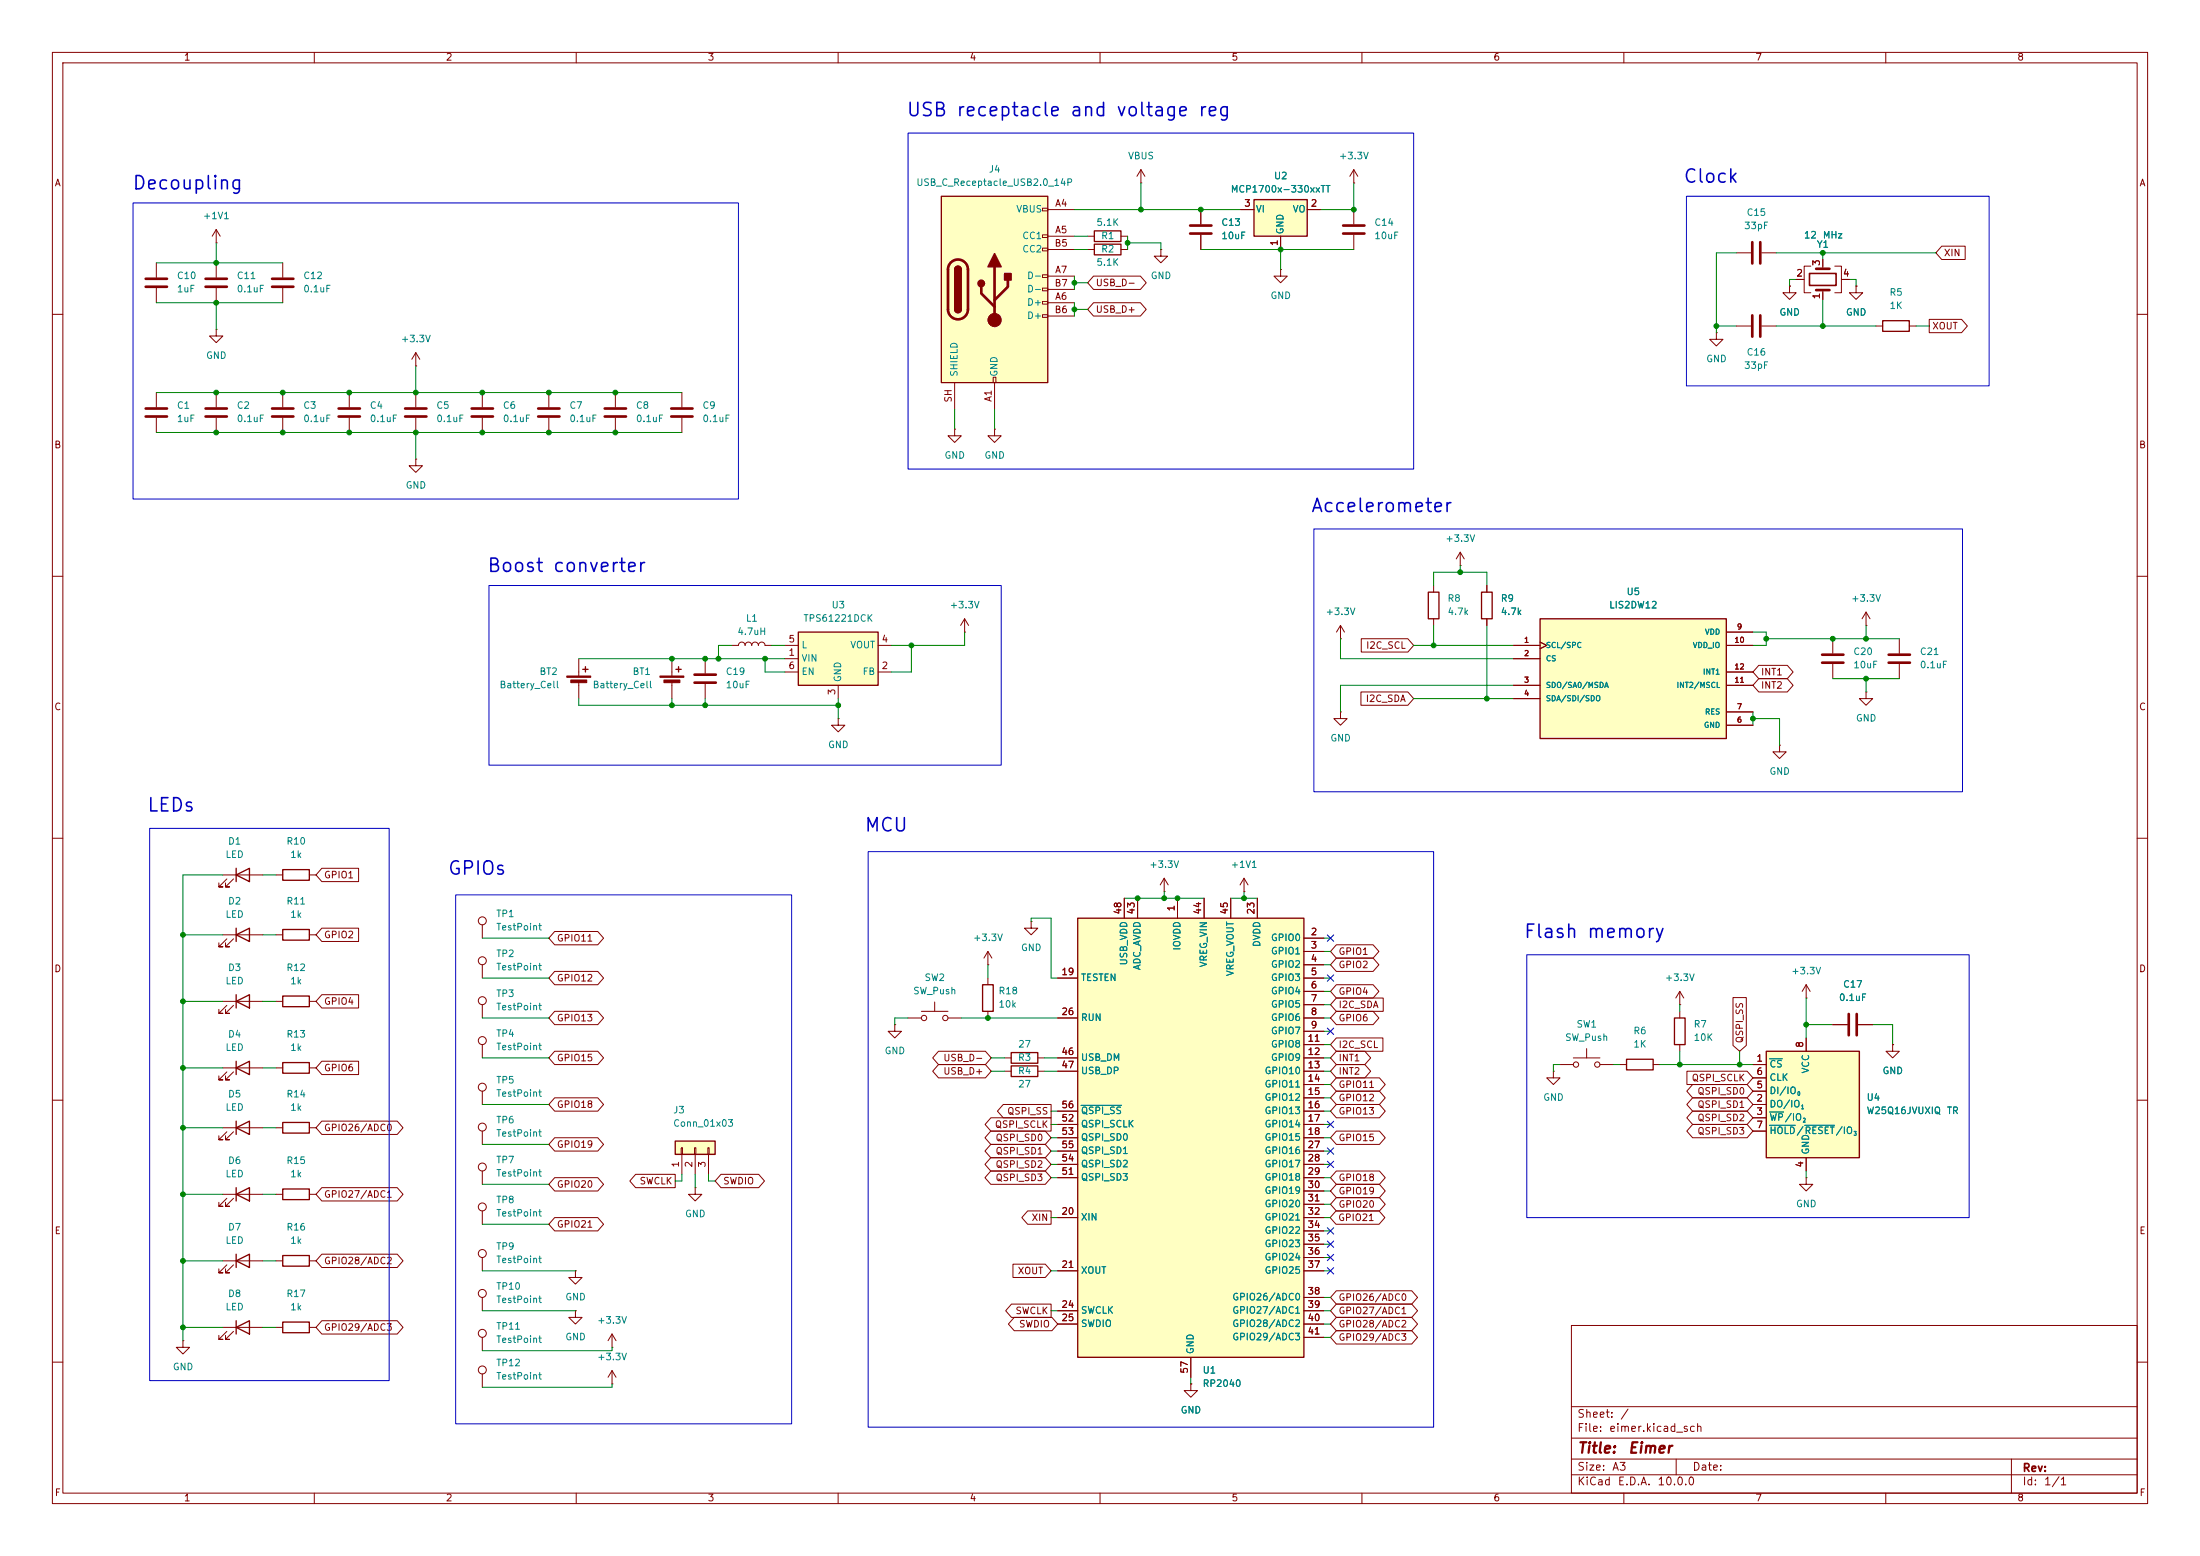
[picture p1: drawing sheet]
<svg xmlns="http://www.w3.org/2000/svg" width="420mm" height="297mm" viewBox="0 0 420 297" stroke-linecap="round" stroke-linejoin="round" font-family="sans-serif">
<g fill="none" stroke="#840000" stroke-width=".19">
<path d="M10 10h400v277h-400zM12 12h396v273h-396zM60 10v2M110 10v2M160 10v2M210 10v2M260 10v2M310 10v2M360 10v2M10 60h2M408 60h2M10 110h2"/>
<path d="M408 110h2M10 160h2M408 160h2M10 210h2M408 210h2M52.7 253.4h1.3M59.1 253.4h1.2M300 253h108v32h-108zM10 260h2M300 278.5h108M300 274.5h108M300 268.5h108"/>
<path d="M320 278.5v3M384 278.5v6.5M408 260h2M60 285v2M110 285v2M160 285v2M210 285v2M260 285v2M300 281.5h108M310 285v2M360 285v2"/>
</g>
<path d="M54 252.3h5.1v2.1h-5.1z" fill="none" stroke="#840000" stroke-width=".25"/>
<path d="M294 118.1h35.6v22.9h-35.6z" fill="#ffffc2"/>
<path d="M294 118.1h35.6v22.9h-35.6zM45.1 178.4l2.5-1.2v2.5zM45.1 177.2v2.5M54 166h5.1v2h-5.1zM319.7 194.3h2v5.1h-2zM310.5 202.2h5.1v2h-5.1z" fill="none" stroke="#840000" stroke-width=".25"/>
<g fill="none" stroke="#840000" stroke-width=".19">
<path d="M217.8 34.9h.1M217.8 32.4l-.8 1.3M217.8 32.4l.8 1.3M217.8 32.4v2.5M29.8 50.2v2.8M29.8 55v2.8M41.3 46.4h.1M41.3 43.8l-.8 1.3M41.3 43.8l.7 1.3M41.3 43.8v2.6M41.3 50.2v2.8M41.3 55v2.8"/>
<path d="M29.8 74.9v2.8M29.8 79.8v2.8M41.3 62.9v1.2h1.2l-1.2 1.3-1.3-1.3h1.3M41.3 62.9h.1M41.3 74.9v2.8M41.3 79.8v2.8M54 74.9v2.8M54 79.8v2.8M66.7 74.9v2.8M66.7 79.8v2.8M79.4 69.9h.1M79.4 67.3l-.8 1.3"/>
<path d="M79.4 67.3l.7 1.3M79.4 67.3v2.6M130.2 74.9v2.8M130.2 79.8v2.8M288.9 123.2h5.1M288.9 125.7h5.1M288.9 130.8h5.1M288.9 133.4h5.1M294 122.6l1.3 .6-1.3 .6M329.6 123.2h5M329.6 130.8h5M329.6 138.4h5"/>
<path d="M329.6 135.9h5M329.6 120.7h5M329.6 128.3h5M42.5 178.4h7.7M43.3 179.2l-1.5 1.5h.7h-.7v-.7M44.6 179.2l-1.5 1.5h.7h-.7v-.7M52.7 167h1.3M59.1 167h1.2M320.7 191.8h.1M320.7 189.2l-.8 1.3M320.7 189.2l.7 1.3M320.7 189.2v2.6"/>
<path d="M320.7 193v1.3M320.7 199.4v1.3M309.2 203.2h1.3M315.6 203.2h1.3"/>
</g>
<g fill="none" stroke="#840000" stroke-width=".51">
<path d="M27.8 53.2h4.1M27.8 54.7h4.1M39.2 53.2h4.1M39.2 54.7h4.1M27.8 78h4.1M27.8 79.5h4.1M39.2 78h4.1M39.2 79.5h4.1M51.9 78h4.1M51.9 79.5h4.1M64.6 78h4.1M64.6 79.5h4.1"/>
<path d="M128.1 78h4.1M128.1 79.5h4.1"/>
</g>
<path d="M337.2 200.7h17.8v20.3h-17.8z" fill="#ffffc2"/>
<path d="M337.2 200.7h17.8v20.3h-17.8z" fill="none" stroke="#840000" stroke-width=".25"/>
<g fill="none" stroke="#840000" stroke-width=".19">
<path d="M134.6 125.7v2.8M134.6 130.6v2.8M139.7 123.2h1.3a.64 .64 0 0 1 .6-.6 .64 .64 0 0 1 .6 .6 .64 .64 0 0 1 .7-.6 .64 .64 0 0 1 .6 .6 .64 .64 0 0 1 .6-.6 .64 .64 0 0 1 .7 .6 .64 .64 0 0 1 .6-.6 .64 .64 0 0 1 .6 .6h1.3M160 137.2v1.2h1.3l-1.3 1.3-1.3-1.3h1.3M160 137.2h.1M344.8 190.5h.1M344.8 188v2.5M344.8 198.1v2.6M344.8 188l-.8 1.2M344.8 188l.8 1.2M349.9 195.6h2.8M354.7 195.6h2.8"/>
<path d="M361.3 199.4v1.3h1.3l-1.3 1.2-1.3-1.2h1.3M361.3 199.4h.1M334.6 203.2h2.6M334.6 210.8h2.6M334.6 213.4h2.6M334.6 208.3h2.6M334.6 205.7h2.6M334.6 215.9h2.6M344.8 224.8v1.3h1.3l-1.3 1.2-1.3-1.2h1.3M344.8 224.8h.1M344.8 221v2.5M227.3 264.2v1.2h1.3l-1.3 1.3-1.2-1.3h1.2"/>
<path d="M227.3 264.2h.1"/>
</g>
<path d="M337.8 202.1h2.4M337.8 212.3h2.7M337.8 214.8h4.9M344.5 214.8h5.7" fill="none" stroke="#008484" stroke-width=".19"/>
<path d="M132.6 128.8h4.1M132.6 130.3h4.1M352.9 193.5v4.1M354.5 193.5v4.1" fill="none" stroke="#840000" stroke-width=".51"/>
<path d="M152.4 120.7h15.2v10.1h-15.2z" fill="#ffffc2"/>
<path d="M152.4 120.7h15.2v10.1h-15.2zM193 203.5h5.1v2h-5.1z" fill="none" stroke="#840000" stroke-width=".25"/>
<path d="M149.9 125.7h2.5M149.9 128.3h2.5M149.9 123.2h2.5M160 130.8v2.6M167.6 128.3h2.6M167.6 123.2h2.6M170.8 195.6v1.3h1.3l-1.3 1.2-1.3-1.2h1.3M170.8 195.6h.1M191.8 204.5h1.2M198.1 204.5h1.3" fill="none" stroke="#840000" stroke-width=".19"/>
<path d="M205.7 175.3h43.2v83.8h-43.2z" fill="#ffffc2"/>
<g fill="none" stroke="#840000" stroke-width=".25">
<path d="M272.7 113h2v5.1h-2zM282.8 113h2.1v5.1h-2.1zM45.1 167l2.5-1.3v2.6zM45.1 165.7v2.6M205.7 175.3h43.2v83.8h-43.2zM45.1 191.1l2.5-1.2v2.5zM45.1 189.9v2.5M54 190.1h5.1v2.1h-5.1zM187.6 188h2v5h-2zM45.1 203.8l2.5-1.2v2.5zM45.1 215.3l2.5-1.3v2.5zM45.1 202.6v2.5"/>
<path d="M45.1 214v2.5M54 202.8h5.1v2.1h-5.1zM54 214.2h5.1v2.1h-5.1zM193 200.9h5.1v2h-5.1zM45.1 228l2.5-1.3v2.5zM45.1 226.7v2.5M45.1 239.4v2.5M45.1 253.4l2.5-1.3v2.5zM45.1 240.7l2.5-1.3v2.5zM45.1 252.1v2.5"/>
</g>
<g fill="none" stroke="#840000" stroke-width=".19">
<path d="M54 50.2v2.8M54 55v2.8M79.4 87.6v1.3h1.2l-1.2 1.3-1.3-1.3h1.3M79.4 87.6h.1M273.7 111.8v1.2M273.7 118.1v1.3M283.8 111.8v1.2M283.8 118.1v1.3M356.2 119.4h.1M356.2 116.8l-.7 1.3M356.2 116.8l.8 1.3M356.2 116.8v2.6"/>
<path d="M362.6 121.9v2.8M362.6 126.7v2.8M339.7 142.2v1.3h1.3l-1.3 1.3-1.2-1.3h1.2M339.7 142.2h.1M42.5 167h7.7M43.3 167.8l-1.5 1.5h.7h-.7v-.8M44.6 167.8l-1.5 1.5h.7h-.7v-.8M92.1 176.5v2.6M196.8 175.9v1.3h1.3l-1.3 1.2-1.2-1.2h1.2M196.8 175.9h.1M214.6 171.5v3.8M217.2 171.5v3.8"/>
<path d="M222.2 170.2h.1M222.2 167.6l-.7 1.3M222.2 167.6l.8 1.3M222.2 167.6v2.6M224.8 171.5v3.8M229.9 171.5v3.8M234.9 171.5v3.8M237.5 170.2h.1M237.5 167.6l-.8 1.3M237.5 167.6l.8 1.3M237.5 167.6v2.6M240 171.5v3.8"/>
<path d="M248.9 179.1h3.8M42.5 191.1h7.7M43.3 191.9l-1.5 1.5h.7h-.7v-.7M44.6 191.9l-1.5 1.5h.7h-.7v-.7M52.7 191.1h1.3M59.1 191.1h1.2M92.1 184.2v2.5M92.1 191.8v2.5M92.1 199.4v2.5M173.4 194.3h2.5M175.9 193h5.1M178.4 191.3v1.7"/>
<path d="M181 194.3h2.5M188.6 184.2h.1M188.6 181.6l-.8 1.3M188.6 181.6l.8 1.3M188.6 181.6v2.6M188.6 186.7v1.3M188.6 193v1.3M201.9 186.7h3.8M201.9 194.3h3.8M248.9 181.6h3.8M248.9 184.2h3.8M248.9 186.7h3.8"/>
<path d="M248.9 189.2h3.8M248.9 191.8h3.8M248.9 194.3h3.8M248.9 196.9h3.8M248.9 199.4h3.8M42.5 203.8h7.7M42.5 215.3h7.7M43.3 204.6l-1.5 1.5h.7h-.7v-.7M43.3 216l-1.5 1.6h.7h-.7v-.8M44.6 204.6l-1.5 1.5h.7h-.7v-.7M44.6 216l-1.5 1.6h.7h-.7v-.8M52.7 203.8h1.3"/>
<path d="M52.7 215.3h1.3M59.1 203.8h1.2M59.1 215.3h1.2M92.1 208.3v2.5M92.1 215.9v2.5M191.8 201.9h1.2M198.1 201.9h1.3M201.9 201.9h3.8M201.9 204.5h3.8M201.9 212.1h3.8M201.9 214.6h3.8M201.9 217.2h3.8"/>
<path d="M201.9 219.7h3.8M248.9 201.9h3.8M248.9 204.5h3.8M248.9 207h3.8M248.9 209.6h3.8M248.9 212.1h3.8M248.9 214.6h3.8M248.9 217.2h3.8M248.9 219.7h3.8M297.8 203.2h2.6M300.4 201.9h5M302.9 200.2v1.7"/>
<path d="M305.4 203.2h2.6M42.5 228h7.7M43.3 228.7l-1.5 1.6h.7h-.7v-.8M44.6 228.7l-1.5 1.6h.7h-.7v-.8M92.1 223.5v2.6M132.7 226.7v1.3h1.3l-1.3 1.2-1.3-1.2h1.3M132.7 226.7h.1M201.9 232.4h3.8M201.9 222.2h3.8M201.9 224.8h3.8M248.9 232.4h3.8M248.9 222.2h3.8"/>
<path d="M248.9 224.8h3.8M248.9 227.3h3.8M248.9 229.9h3.8M248.9 234.9h3.8M248.9 237.5h3.8M42.5 253.4h7.7M42.5 240.7h7.7M43.3 254.1l-1.5 1.6h.7h-.7v-.8M43.3 241.4l-1.5 1.6h.7h-.7v-.8M44.6 254.1l-1.5 1.6h.7h-.7v-.8M44.6 241.4l-1.5 1.6h.7h-.7v-.8M201.9 242.6h3.8"/>
<path d="M201.9 250.2h3.8M201.9 252.7h3.8M227.3 259.1v3.8M248.9 242.6h3.8M248.9 250.2h3.8M248.9 252.7h3.8M248.9 240h3.8M248.9 247.6h3.8M248.9 255.3h3.8"/>
<circle cx="92.1" cy="175.8" r=".76"/>
<circle cx="92.1" cy="191" r=".76"/>
<circle cx="92.1" cy="198.6" r=".76"/>
<circle cx="92.1" cy="183.4" r=".76"/>
<circle cx="176.4" cy="194.3" r=".51"/>
<circle cx="180.5" cy="194.3" r=".51"/>
<circle cx="92.1" cy="215.1" r=".76"/>
<circle cx="92.1" cy="207.5" r=".76"/>
<circle cx="300.9" cy="203.2" r=".51"/>
<circle cx="304.9" cy="203.2" r=".51"/>
<circle cx="92.1" cy="222.8" r=".76"/>
</g>
<path d="M206.4 211h7.7" fill="none" stroke="#008484" stroke-width=".19"/>
<path d="M51.9 53.2h4.1M51.9 54.7h4.1M360.6 125h4M360.6 126.5h4" fill="none" stroke="#840000" stroke-width=".51"/>
<path d="M128.9 217.8h7.6v2.5h-7.6z" fill="#ffffc2"/>
<path d="M128.9 217.8h7.6v2.5h-7.6zM54 239.6h5.1v2.1h-5.1zM54 226.9h5.1v2.1h-5.1z" fill="none" stroke="#840000" stroke-width=".25"/>
<g fill="none" stroke="#840000" stroke-width=".19">
<path d="M258.4 34.9h.1M258.4 32.4l-.7 1.3M258.4 32.4l.8 1.3M258.4 32.4v2.5M130 219.1h.3v1.2h-.3zM132.6 219.1h.2v1.2h-.2zM135.1 219.1h.3v1.2h-.3zM52.7 228h1.3M59.1 228h1.2M130.2 220.3v3.9M132.7 220.3v3.9M135.3 220.3v3.9"/>
<path d="M52.7 240.7h1.3M59.1 240.7h1.2M109.9 250.2v1.3h1.2l-1.2 1.2-1.3-1.2h1.3M109.9 250.2h.1M109.9 242.6v1.2h1.2l-1.2 1.3-1.3-1.3h1.3M109.9 242.6h.1M116.8 257.2h.1M116.8 254.6l-.7 1.3M116.8 254.6l.8 1.3M116.8 254.6v2.6M116.8 264.2h.1M116.8 261.6v2.6"/>
<path d="M116.8 261.6l-.7 1.3M116.8 261.6l.8 1.3"/>
</g>
<path d="M239.4 38.1h10.2v7h-10.2z" fill="#ffffc2"/>
<path d="M239.4 38.1h10.2v7h-10.2z" fill="none" stroke="#840000" stroke-width=".25"/>
<g fill="none" stroke="#840000" stroke-width=".19">
<path d="M229.2 40v2.8M229.2 44.8v2.8M236.9 40h2.5M244.5 45.1v2.5M249.6 40h2.5M92.1 231.1v2.6M92.1 240v2.6M92.1 247.6v2.6M92.1 255.3v2.5M92.1 262.3v2.5"/>
<circle cx="92.1" cy="230.4" r=".76"/>
<circle cx="92.1" cy="239.3" r=".76"/>
<circle cx="92.1" cy="246.9" r=".76"/>
<circle cx="92.1" cy="254.5" r=".76"/>
<circle cx="92.1" cy="261.5" r=".76"/>
</g>
<path d="M227.2 43.1h4.1M227.2 44.6h4.1" fill="none" stroke="#840000" stroke-width=".51"/>
<path d="M179.7 37.5h20.3v35.5h-20.3z" fill="#ffffc2"/>
<g fill="none" stroke="#840000" stroke-width=".19">
<path d="M199 39.8h1v.5h-1zM199 44.8h1v.5h-1zM199 47.4h1v.5h-1zM199 52.5h1v.5h-1zM199 55h1v.5h-1zM199 57.5h1v.5h-1zM200 40h5.1M200 45.1h5.1M200 57.8h5.1M200 52.7h5.1M200 47.6h5.1M200 55.2h5.1"/>
<path d="M207.6 45.1h1.3M207.6 47.6h1.3M208.8 52.7h8.9l1.1 1.3-1.1 1.2h-8.9l-1.2-1.2zM208.8 57.8h8.9l1.1 1.3-1.1 1.2h-8.9l-1.2-1.2zM214 45.1h1.3M214 47.6h1.3M221.6 47.6v1.3h1.3l-1.3 1.3-1.3-1.3h1.3M221.6 47.6h.1M229.2 40v2.8M229.2 44.8v2.8M236.9 40h2.5M244.5 51.4v1.3h1.2l-1.2 1.3-1.3-1.3h1.3"/>
<path d="M244.5 51.4h.1M244.5 45.1v2.5M249.6 40h2.5M258.4 40v2.8M258.4 44.8v2.8M331.5 48.3h2.8M336.3 48.3h2.8M341.6 54.6v1.3h1.3l-1.3 1.3-1.2-1.3h1.2M341.6 54.6h.1M342.9 53.3h1.5M345.7 50.8h-1.3v5.1h1.3M348 49.5v1.8"/>
<path d="M348 55.4v1.8M350.3 50.8h1.2v5.1h-1.2M351.5 53.3h1.6M354.3 54.6v1.3h1.3l-1.3 1.3-1.2-1.3h1.2M354.3 54.6h.1M370.7 47h4.5v2.5h-4.5l-1.1-1.2zM79.4 74.9v2.8M79.4 79.8v2.8M92.1 74.9v2.8M92.1 79.8v2.8M104.8 74.9v2.8M104.8 79.8v2.8"/>
<path d="M117.5 74.9v2.8M117.5 79.8v2.8M182.2 73v5.1M189.6 72h.5v1h-.5zM189.9 73v5.1M199 60.1h1v.5h-1zM200 60.3h5.1M327.7 63.5v1.3h1.2l-1.2 1.2-1.3-1.2h1.3M327.7 63.5h.1M331.5 62.2h2.8M336.3 62.2h2.8M358.1 62.2h1.3"/>
<path d="M364.5 62.2h1.3M368.3 61h6.2l1.1 1.2-1.1 1.3h-6.2zM182.2 81.9v1.3h1.3l-1.3 1.3-1.2-1.3h1.2M182.2 81.9h.1M189.9 81.9v1.3h1.2l-1.2 1.3-1.3-1.3h1.3M189.9 81.9h.1M184.1 118.1l-.7 1.3M184.1 118.1l.8 1.3M184.1 118.1v2.6M255.9 119.4l-.8 1.3M255.9 119.4l.8 1.3M255.9 119.4v2.5"/>
<path d="M278.8 108h.1M278.8 105.4l-.8 1.3M278.8 105.4l.7 1.3M278.8 105.4v2.6M283.8 111.8v1.2M283.8 118.1v1.3M110.5 125.7v3.3M110.5 130v3.4M128.3 125.7v3.3M128.3 130v3.4M184.1 120.7h.1M255.9 121.9h.1"/>
<path d="M255.9 135.9v1.3h1.3l-1.3 1.2-1.3-1.2h1.3M255.9 135.9h.1M259.8 132.1h9l1.1 1.3-1.1 1.2h-9zM259.9 121.9h8.9l1.1 1.3-1.1 1.3h-8.9zM288.9 123.2h5.1M288.9 125.7h5.1M288.9 130.8h5.1M288.9 133.4h5.1M294 122.6l1.3 .6-1.3 .6M329.6 123.2h5M329.6 130.8h5M329.6 138.4h5"/>
<path d="M329.6 135.9h5M329.6 120.7h5M329.6 128.3h5M335.8 129.5h5.4l1.1 1.3-1.1 1.3h-5.4l-1.2-1.3zM335.8 127h5.4l1.1 1.3-1.1 1.2h-5.4l-1.2-1.2zM349.9 121.9v2.8M349.9 126.7v2.8M356.2 132.1v1.3h1.3l-1.3 1.2-1.2-1.2h1.2M356.2 132.1h.1M52.7 178.4h1.3M59.1 178.4h1.2M61.4 165.7h7.1v2.6h-7.1l-1.1-1.3z"/>
<path d="M61.4 177.2h7.1v2.5h-7.1l-1.1-1.3zM105.9 177.8h8.2l1.1 1.3-1.1 1.2h-8.2l-1.1-1.2zM214.6 171.5v3.8M217.2 171.5v3.8M224.8 171.5v3.8M229.9 171.5v3.8M234.9 171.5v3.8M240 171.5v3.8M248.9 179.1h3.8M61.4 189.9h7.1v2.5h-7.1l-1.1-1.3zM105.9 185.4h8.2l1.1 1.3-1.1 1.3h-8.2l-1.1-1.3zM105.9 193h8.2l1.1 1.3-1.1 1.3h-8.2l-1.1-1.3z"/>
<path d="M201.9 186.7h3.8M201.9 194.3h3.8M248.9 181.6h3.8M248.9 184.2h3.8M248.9 186.7h3.8M248.9 189.2h3.8M248.9 191.8h3.8M248.9 194.3h3.8M248.9 196.9h3.8M248.9 199.4h3.8M255.1 193h7l1.1 1.3-1.1 1.3h-7l-1.1-1.3zM255.1 198.1h8.9v2.6h-8.9l-1.1-1.3z"/>
<path d="M255.1 190.5h9v2.5h-9l-1.1-1.2zM255.1 188h7l1.1 1.2-1.1 1.3h-7l-1.1-1.3zM255.1 180.3h7l1.1 1.3-1.1 1.3h-7l-1.1-1.3zM255.1 182.9h7l1.1 1.3-1.1 1.2h-7l-1.1-1.2zM330.8 190.4h2.6v9.1l-1.3 1.2-1.3-1.2zM344.8 198.1v2.6M349.9 195.6h2.8M354.7 195.6h2.8M361.3 199.4h.1M61.4 202.6h7.1v2.5h-7.1l-1.1-1.3zM61.4 214h14.4l1.1 1.3-1.1 1.2h-14.4l-1.1-1.2zM105.9 217.2h8.2l1.1 1.2-1.1 1.3h-8.2l-1.1-1.3z"/>
<path d="M105.9 209.5h8.2l1.1 1.3-1.1 1.3h-8.2l-1.1-1.3zM105.9 200.7h8.2l1.1 1.2-1.1 1.3h-8.2l-1.1-1.3zM179.2 203.2h8.9l1.1 1.3-1.1 1.2h-8.9l-1.1-1.2zM179.2 200.7h8.9l1.1 1.2-1.1 1.3h-8.9l-1.1-1.3zM189.1 218.4h10.4l1.2 1.3-1.2 1.3h-10.4l-1.1-1.3zM189.1 215.9h10.4l1.2 1.3-1.2 1.2h-10.4l-1.1-1.2zM189.2 213.4h11.5v2.5h-11.5l-1.1-1.3zM191.5 210.8h9.2v2.6h-9.2l-1.1-1.3zM201.9 201.9h3.8M201.9 204.5h3.8M201.9 212.1h3.8M201.9 214.6h3.8"/>
<path d="M201.9 217.2h3.8M201.9 219.7h3.8M248.9 201.9h3.8M248.9 204.5h3.8M248.9 207h3.8M248.9 209.6h3.8M248.9 212.1h3.8M248.9 214.6h3.8M248.9 217.2h3.8M248.9 219.7h3.8M255.1 215.9h8.2l1.2 1.3-1.2 1.2h-8.2l-1.1-1.2zM255.1 203.2h5.5l1.1 1.3-1.1 1.2h-5.5l-1.1-1.2z"/>
<path d="M255.1 200.7h5.5l1.1 1.2-1.1 1.3h-5.5l-1.1-1.3zM255.1 205.7h8.2l1.2 1.3-1.2 1.3h-8.2l-1.1-1.3zM255.1 208.3h8.2l1.2 1.3-1.2 1.2h-8.2l-1.1-1.2zM255.1 210.8h8.2l1.2 1.3-1.2 1.3h-8.2l-1.1-1.3zM296.5 204.5v1.2h1.3l-1.3 1.3-1.2-1.3h1.2M296.5 204.5h.1M322 204.5h11.5l1.1 1.2-1.1 1.3h-11.5zM323.1 212.1h10.4l1.1 1.3-1.1 1.2h-10.4l-1.1-1.2zM323.1 209.5h10.4l1.1 1.3-1.1 1.3h-10.4l-1.1-1.3zM323.1 207h10.4l1.1 1.3-1.1 1.3h-10.4l-1.1-1.3zM323.1 214.6h10.4l1.1 1.3-1.1 1.3h-10.4l-1.1-1.3zM334.6 203.2h2.6"/>
<path d="M334.6 210.8h2.6M334.6 213.4h2.6M334.6 208.3h2.6M334.6 205.7h2.6M334.6 215.9h2.6M61.4 226.7h14.4l1.1 1.3-1.1 1.2h-14.4l-1.1-1.2zM61.4 239.4h14.4l1.1 1.3-1.1 1.2h-14.4l-1.1-1.2zM105.9 232.4h8.2l1.1 1.3-1.1 1.3h-8.2l-1.1-1.3zM105.9 224.8h8.2l1.1 1.3-1.1 1.2h-8.2l-1.1-1.2zM121.3 224.2h7.6v2.5h-7.6l-1.1-1.3zM137.6 224.2h7.2l1.1 1.2-1.1 1.3h-7.2l-1.1-1.3zM189.1 221h10.4l1.2 1.2-1.2 1.3h-10.4l-1.1-1.3z"/>
<path d="M189.1 223.5h10.4l1.2 1.3-1.2 1.3h-10.4l-1.1-1.3zM196.2 231.1h4.5v2.6h-4.5l-1.1-1.3zM201.9 232.4h3.8M201.9 222.2h3.8M201.9 224.8h3.8M248.9 232.4h3.8M248.9 222.2h3.8M248.9 224.8h3.8M248.9 227.3h3.8M248.9 229.9h3.8M248.9 234.9h3.8M248.9 237.5h3.8"/>
<path d="M255 231.1h8.3l1.1 1.3-1.1 1.3h-8.3l-1.1-1.3zM255.1 228.6h8.2l1.2 1.3-1.2 1.2h-8.2l-1.1-1.2zM255.1 226.1h8.2l1.2 1.2-1.2 1.3h-8.2l-1.1-1.3zM255.1 223.5h8.2l1.2 1.3-1.2 1.3h-8.2l-1.1-1.3zM344.8 221v2.5M34.9 255.9v1.3h1.3l-1.3 1.2-1.2-1.2h1.2M34.9 255.9h.1M61.4 252.1h14.4l1.1 1.3-1.1 1.2h-14.4l-1.1-1.2zM193.1 248.9h7.6v2.6h-7.6l-1.1-1.3zM193.4 241.3h6.1l1.2 1.3-1.2 1.2h-6.1zM193.6 251.5h7.2l1.1 1.2-1.1 1.3h-7.2l-1.1-1.3zM201.9 242.6h3.8"/>
<path d="M201.9 250.2h3.8M201.9 252.7h3.8M227.3 259.1v3.8M248.9 242.6h3.8M248.9 250.2h3.8M248.9 252.7h3.8M248.9 240h3.8M248.9 247.6h3.8M248.9 255.3h3.8M255.1 246.4h14.4l1.1 1.2-1.1 1.3h-14.4l-1.1-1.3zM255.1 251.5h14.4l1.1 1.2-1.1 1.3h-14.4l-1.1-1.3zM255.1 248.9h14.4l1.1 1.3-1.1 1.3h-14.4l-1.1-1.3z"/>
<path d="M255.1 254h14.4l1.1 1.3-1.1 1.2h-14.4l-1.1-1.2zM227.3 264.2h.1"/>
</g>
<path d="M179.7 37.5h20.3v35.5h-20.3zM182.2 51.4a.64 .64 0 0 1 .7-.6 .64 .64 0 0 1 .6 .6M182.2 59.1a.64 .64 0 0 0 .7 .6 .64 .64 0 0 0 .6-.6M208.9 44.1h5.1v2h-5.1zM208.9 46.6h5.1v2h-5.1zM359.4 61.2h5.1v2h-5.1zM111.3 127.8h1M111.8 127.3v1M129 127.8h1M129.5 127.3v1M54 177.4h5.1v2.1h-5.1z" fill="none" stroke="#840000" stroke-width=".25"/>
<g fill="none" stroke="#840000" stroke-width=".51">
<path d="M181.5 50.1a1.9 1.9 0 0 1 2.1-.4 1.9 1.9 0 0 1 1.2 1.7v7.7a1.91 1.91 0 0 1-1.9 1.9 1.91 1.91 0 0 1-1.9-1.9v-7.8l.1-.7zM187.3 54.7v1.3l2.6 2.5M189.9 50.9v10.2M192.4 53.5v1.2l-2.5 2.6M256.4 43.1h4.1M256.4 44.6h4.1M334.5 46.2v4.1M336 46.2v4.1M346.7 55.4h2.5M346.7 51.3h2.5M77.3 78h4.1M77.3 79.5h4.1"/>
<path d="M90 78h4.1M90 79.5h4.1M102.7 78h4.1M102.7 79.5h4.1M115.4 78h4.1M115.4 79.5h4.1M334.5 60.2v4.1M336 60.2v4.1M347.9 125h4M347.9 126.5h4"/>
</g>
<g fill="#840000" stroke="#840000" stroke-width=".25">
<path d="M182.2 51.4h1.3v7.7h-1.3z"/>
<path d="M182.4 51a.64 .64 0 0 1 .7-.1 .64 .64 0 0 1 .4 .5h-1.3z"/>
<path d="M182.2 59.1h1.3a.64 .64 0 0 1-.6 .6 .64 .64 0 0 1-.7-.6z"/>
<path d="M189.9 48.4l1.2 2.5h-2.5z"/>
<path d="M191.8 52.2h1.2v1.3h-1.2z"/>
<circle cx="187.3" cy="54.1" r=".63"/>
</g>
<g fill="#840000" stroke="#840000" stroke-width=".19">
<path d="M108.2 129h4.6v.3h-4.6z"/>
<path d="M109 129.8h3v.5h-3z"/>
<path d="M126 129h4.6v.3h-4.6z"/>
<path d="M126.7 129.8h3.1v.5h-3.1z"/>
<circle cx="189.9" cy="61.1" r="1.27"/>
</g>
<path d="M345.4 52.2h5.1v2.3h-5.1z" fill="none" stroke="#840000" stroke-width=".3"/>
<g fill="none" stroke="#008400" stroke-width=".19">
<path d="M217.8 34.9v5.1M258.4 34.9v5.1h-6.3M29.8 50.2h24.2M29.8 57.8h24.2M41.3 46.4v3.8M41.3 57.8v5.1M205.1 52.7v2.5M205.1 57.8v2.5M205.1 47.6h2.5M205.1 40h31.8M205.1 45.1h2.5M205.1 59.1h2.5"/>
<path d="M205.1 54h2.5M215.3 45.1v2.5M215.3 46.4h6.3v1.2M229.2 47.6h29.2M244.5 47.6v3.8M331.5 48.3h-3.8v15.2M339.1 48.3h30.5M342.9 53.3h-1.3v1.3M348 48.3v1.2M348 57.2v5M353.1 53.3h1.2v1.3M29.8 74.9h100.4"/>
<path d="M79.4 69.9v5M182.2 78.1v3.8M189.9 78.1v3.8M327.7 62.2h3.8M339.1 62.2h19M365.8 62.2h2.5M29.8 82.6h100.4M79.4 82.6v5M273.7 111.8v-2.6h10.1v2.6M273.7 119.4v3.8M278.8 108v1.2M283.8 119.4v14"/>
<path d="M356.2 119.4v2.5M110.5 125.7h39.4M110.5 133.4v1.2h49.5M128.3 133.4v1.2M134.6 133.4v1.2M139.7 123.2h-2.5v2.5M146 125.7v2.6h3.9M147.3 123.2h2.6M160 133.4v3.8M174 123.2v5.1h-3.8M184.1 120.7v2.5h-13.9M255.9 121.9v3.8h33"/>
<path d="M269.9 123.2h19M269.9 133.4h19M288.9 130.8h-33v5.1M334.6 120.7h2.6v2.5h-2.6M334.6 135.9v2.5M334.6 137.2h5.1v5M337.2 121.9h25.4M349.9 129.5h12.7M356.2 129.5v2.6M34.9 178.4h7.6M42.5 167h-7.6v88.9M50.2 167h2.5"/>
<path d="M50.2 178.4h2.5M92.1 179.1h12.7M196.8 175.9v-.6h3.9v11.4h1.2M214.6 171.5h15.3M222.2 170.2v1.3M234.9 171.5h5.1M237.5 170.2v1.3M252.7 179.1h1.3M34.9 191.1h7.6M50.2 191.1h2.5M92.1 194.3h12.7M92.1 186.7h12.7"/>
<path d="M173.4 194.3h-2.6v1.3M183.5 194.3h18.4M188.6 184.2v2.5M252.7 194.3h1.3M252.7 186.7h1.3M252.7 189.2h1.3M252.7 191.8h1.3M252.7 196.9h1.3M252.7 199.4h1.3M252.7 184.2h1.3M252.7 181.6h1.3M320.7 191.8v1.2"/>
<path d="M344.8 195.6h5.1M344.8 190.5v7.6M357.5 195.6h3.8v3.8M34.9 215.3h7.6M34.9 203.8h7.6M50.2 215.3h2.5M50.2 203.8h2.5M92.1 210.8h12.7M92.1 201.9h12.7M92.1 218.4h12.7M189.2 201.9h2.6M189.2 204.5h2.6"/>
<path d="M199.4 201.9h2.5M199.4 204.5h2.5M200.7 212.1h1.2M200.7 214.6h1.2M200.7 219.7h1.2M200.7 217.2h1.2M252.7 201.9h1.3M252.7 212.1h1.3M252.7 214.6h1.3M252.7 209.6h1.3M252.7 204.5h1.3M252.7 219.7h1.3"/>
<path d="M252.7 217.2h1.3M252.7 207h1.3M297.8 203.2h-1.3v1.3M308 203.2h1.2M316.9 203.2h17.7M320.7 200.7v2.5M332.1 200.7v2.5M34.9 228h7.6M50.2 228h2.5M92.1 226.1h12.7M92.1 233.7h12.7M130.2 224.2v1.2h-1.3"/>
<path d="M132.7 224.2v2.5M135.3 224.2v1.2h1.2M200.7 232.4h1.2M200.7 222.2h1.2M200.7 224.8h1.2M252.7 229.9h1.3M252.7 232.4h1.3M252.7 234.9h1.3M252.7 227.3h1.3M252.7 222.2h1.3M252.7 224.8h1.3M252.7 237.5h1.3"/>
<path d="M344.8 223.5v1.3M34.9 240.7h7.6M34.9 253.4h7.6M50.2 240.7h2.5M50.2 253.4h2.5M92.1 250.2h17.8M92.1 242.6h17.8M116.8 257.2v.6h-24.7M200.7 250.2h1.2M200.7 242.6h1.2M252.7 250.2h1.3M252.7 242.6h1.3"/>
<path d="M252.7 252.7h1.3M252.7 247.6h1.3M252.7 255.3h1.3M252.7 240h1.3M116.8 264.2v.6h-24.7M227.3 262.9v1.3"/>
</g>
<g fill="none" stroke="#000084" stroke-width=".19">
<path d="M253.4 178.5l1.2 1.2M254.6 178.5l-1.2 1.2M253.4 186.1l1.2 1.2M253.4 196.2l1.2 1.3M254.6 186.1l-1.2 1.2M254.6 196.2l-1.2 1.3M253.4 214l1.2 1.2M253.4 219.1l1.2 1.2M254.6 214l-1.2 1.2M254.6 219.1l-1.2 1.2M253.4 234.3l1.2 1.3M253.4 221.6l1.2 1.3"/>
<path d="M253.4 236.9l1.2 1.2M253.4 239.4l1.2 1.2M254.6 234.3l-1.2 1.3M254.6 221.6l-1.2 1.3M254.6 236.9l-1.2 1.2M254.6 239.4l-1.2 1.2M253.4 242l1.2 1.2M254.6 242l-1.2 1.2"/>
</g>
<path d="M25.4 38.7h115.6v56.6h-115.6zM173.4 25.4h96.5v64.1h-96.5zM321.9 37.5h57.8v36.2h-57.8zM93.3 111.8h97.8v34.3h-97.8zM250.8 101h123.8v50.1h-123.8zM28.6 158.1h45.7v105.4h-45.7zM87 170.8h64.1v101h-64.1zM165.7 162.6h108v109.8h-108zM291.5 182.2h84.4v50.2h-84.4z" fill="none" stroke="#0000c2" stroke-width=".19"/>
<path d="M206.4 211h7.7M337.8 202.1h2.4M337.8 212.3h2.7M337.8 214.8h4.9M344.5 214.8h5.7" fill="none" stroke="#008484" stroke-width=".19"/>
<g fill="#008400" stroke="#008400" stroke-width=".19">
<circle cx="41.3" cy="74.9" r=".46"/>
<circle cx="41.3" cy="57.8" r=".46"/>
<circle cx="41.3" cy="50.2" r=".46"/>
<circle cx="54" cy="74.9" r=".46"/>
<circle cx="66.7" cy="82.6" r=".46"/>
<circle cx="41.3" cy="82.6" r=".46"/>
<circle cx="54" cy="82.6" r=".46"/>
<circle cx="66.7" cy="74.9" r=".46"/>
<circle cx="146" cy="125.7" r=".46"/>
<circle cx="160" cy="134.6" r=".46"/>
<circle cx="174" cy="123.2" r=".46"/>
<circle cx="34.9" cy="191.1" r=".46"/>
<circle cx="34.9" cy="203.8" r=".46"/>
<circle cx="34.9" cy="178.4" r=".46"/>
<circle cx="128.3" cy="134.6" r=".46"/>
<circle cx="128.3" cy="125.7" r=".46"/>
<circle cx="79.4" cy="74.9" r=".46"/>
<circle cx="79.4" cy="82.6" r=".46"/>
<circle cx="92.1" cy="74.9" r=".46"/>
<circle cx="92.1" cy="82.6" r=".46"/>
<circle cx="134.6" cy="134.6" r=".46"/>
<circle cx="117.5" cy="74.9" r=".46"/>
<circle cx="117.5" cy="82.6" r=".46"/>
<circle cx="104.8" cy="82.6" r=".46"/>
<circle cx="104.8" cy="74.9" r=".46"/>
<circle cx="134.6" cy="125.7" r=".46"/>
<circle cx="137.2" cy="125.7" r=".46"/>
<circle cx="34.9" cy="228" r=".46"/>
<circle cx="34.9" cy="240.7" r=".46"/>
<circle cx="34.9" cy="253.4" r=".46"/>
<circle cx="34.9" cy="215.3" r=".46"/>
<circle cx="229.2" cy="40" r=".46"/>
<circle cx="217.8" cy="40" r=".46"/>
<circle cx="244.5" cy="47.6" r=".46"/>
<circle cx="258.4" cy="40" r=".46"/>
<circle cx="215.3" cy="46.4" r=".46"/>
<circle cx="205.1" cy="54" r=".46"/>
<circle cx="205.1" cy="59.1" r=".46"/>
<circle cx="356.2" cy="129.5" r=".46"/>
<circle cx="356.2" cy="121.9" r=".46"/>
<circle cx="349.9" cy="121.9" r=".46"/>
<circle cx="337.2" cy="121.9" r=".46"/>
<circle cx="334.6" cy="137.2" r=".46"/>
<circle cx="348" cy="48.3" r=".46"/>
<circle cx="348" cy="62.2" r=".46"/>
<circle cx="327.7" cy="62.2" r=".46"/>
<circle cx="283.8" cy="133.4" r=".46"/>
<circle cx="278.8" cy="109.2" r=".46"/>
<circle cx="273.7" cy="123.2" r=".46"/>
<circle cx="217.2" cy="171.5" r=".46"/>
<circle cx="237.5" cy="171.5" r=".46"/>
<circle cx="224.8" cy="171.5" r=".46"/>
<circle cx="222.2" cy="171.5" r=".46"/>
<circle cx="188.6" cy="194.3" r=".46"/>
<circle cx="332.1" cy="203.2" r=".46"/>
<circle cx="344.8" cy="195.6" r=".46"/>
<circle cx="320.7" cy="203.2" r=".46"/>
</g>
<g font-size="2.5" fill="#0000c2">
<text x="172.9" y="22.8">USB</text>
<text x="182.4" y="22.8">receptacle</text>
<text x="204.1" y="22.8">and</text>
<text x="212.9" y="22.8">voltage</text>
<text x="228.6" y="22.8">reg</text>
<text x="321.2" y="35.5">Clock</text>
<text x="25.1" y="36.8">Decoupling</text>
<text x="250.1" y="98.4">Accelerometer</text>
<text x="92.9" y="109.8">Boost</text>
<text x="105.4" y="109.8">converter</text>
<text x="27.9" y="155.6">LEDs</text>
<text x="164.9" y="159.4">MCU</text>
<text x="85.3" y="167.6">GPIOs</text>
<text x="290.8" y="179.7">Flash</text>
<text x="302.8" y="179.7">memory</text>
</g>
<g font-size="2" fill="#840000">
<text x="301" y="277.9">Title:</text>
<text x="310.6" y="277.9">Eimer</text>
</g>
<g font-size="1.5" fill="#840000">
<text x="301" y="273.7">File:</text>
<text x="301" y="271">Sheet:</text>
<text x="307.1" y="273.7">eimer.kicad_sch</text>
<text x="309.2" y="271">/</text>
<text x="301" y="281.1">Size:</text>
<text x="307.6" y="281.1">A3</text>
<text x="323" y="281.1">Date:</text>
<text x="386" y="281.3">Rev:</text>
<text x="301" y="283.9">KiCad</text>
<text x="308.7" y="283.9">E.D.A.</text>
<text x="316.3" y="283.9">10.0.0</text>
<text x="386" y="283.9">Id:</text>
<text x="390.1" y="283.9">1/1</text>
</g>
<g font-size="1.3" fill="#840000">
<text x="35" y="11.9">1</text>
<text x="85" y="11.9">2</text>
<text x="135" y="11.9">3</text>
<text x="185" y="11.9">4</text>
<text x="235" y="11.9">5</text>
<text x="285" y="11.9">6</text>
<text x="335" y="11.9">7</text>
<text x="385" y="11.9">8</text>
<text x="10.3" y="35.9">A</text>
<text x="408.3" y="35.9">A</text>
<text x="201.3" y="39.8">A4</text>
<text x="237.4" y="39.8">3</text>
<text x="250.1" y="39.8">2</text>
<text x="201.2" y="47.4">B5</text>
<text x="201.3" y="44.8">A5</text>
<text x="244.2" y="47.1" transform="rotate(-90 244.2 47.1)">1</text>
<text x="201.3" y="52.5">A7</text>
<text x="342.8" y="53.1">2</text>
<text x="347.7" y="50.9" transform="rotate(-90 347.7 50.9)">3</text>
<text x="351.7" y="53.1">4</text>
<text x="371" y="49.2">XIN</text>
<text x="201.2" y="55">B7</text>
<text x="201.3" y="57.5">A6</text>
<text x="209.1" y="54.9">USB_D-</text>
<text x="347.7" y="57.2" transform="rotate(-90 347.7 57.2)">1</text>
<text x="201.2" y="60.1">B6</text>
<text x="209.1" y="60">USB_D+</text>
<text x="368.8" y="63.2">XOUT</text>
<text x="182" y="76.9" transform="rotate(-90 182 76.9)">SH</text>
<text x="189.6" y="76.8" transform="rotate(-90 189.6 76.8)">A1</text>
<text x="10.3" y="85.9">B</text>
<text x="408.2" y="85.9">B</text>
<text x="150.4" y="125.5">1</text>
<text x="150.4" y="122.9">5</text>
<text x="168.2" y="122.9">4</text>
<text x="260.7" y="124.1">I2C_SCL</text>
<text x="150.4" y="128">6</text>
<text x="168.2" y="128">2</text>
<text x="336.1" y="131.8">INT2</text>
<text x="336.1" y="129.2">INT1</text>
<text x="10.3" y="135.9">C</text>
<text x="159.8" y="132.8" transform="rotate(-90 159.8 132.8)">3</text>
<text x="260.6" y="134.3">I2C_SDA</text>
<text x="408.2" y="135.9">C</text>
<text x="61.8" y="168">GPIO1</text>
<text x="61.8" y="179.4">GPIO2</text>
<text x="214.4" y="174.7" transform="rotate(-90 214.4 174.7)">48</text>
<text x="216.9" y="174.7" transform="rotate(-90 216.9 174.7)">43</text>
<text x="224.5" y="174.1" transform="rotate(-90 224.5 174.1)">1</text>
<text x="229.6" y="174.7" transform="rotate(-90 229.6 174.7)">44</text>
<text x="234.7" y="174.7" transform="rotate(-90 234.7 174.7)">45</text>
<text x="239.8" y="174.7" transform="rotate(-90 239.8 174.7)">23</text>
<text x="250.1" y="178.8">2</text>
<text x="10.3" y="185.9">D</text>
<text x="106.2" y="180">GPIO11</text>
<text x="250.1" y="181.4">3</text>
<text x="250.1" y="183.9">4</text>
<text x="255.4" y="182.6">GPIO1</text>
<text x="255.4" y="185.1">GPIO2</text>
<text x="408.2" y="185.9">D</text>
<text x="106.2" y="187.6">GPIO12</text>
<text x="202.5" y="186.4">19</text>
<text x="250.1" y="186.4">5</text>
<text x="250.1" y="189">6</text>
<text x="250.1" y="191.5">7</text>
<text x="255.4" y="190.2">GPIO4</text>
<text x="61.8" y="192.1">GPIO4</text>
<text x="106.2" y="195.3">GPIO13</text>
<text x="202.5" y="194.1">26</text>
<text x="250.1" y="194.1">8</text>
<text x="250.1" y="196.6">9</text>
<text x="255.4" y="195.3">GPIO6</text>
<text x="255.4" y="192.7">I2C_SDA</text>
<text x="106.2" y="202.9">GPIO15</text>
<text x="180" y="202.9">USB_D-</text>
<text x="202.5" y="201.7">46</text>
<text x="249.5" y="199.1">11</text>
<text x="249.5" y="201.7">12</text>
<text x="255.4" y="200.3">I2C_SCL</text>
<text x="255.4" y="202.9">INT1</text>
<text x="333.1" y="199.2" transform="rotate(-90 333.1 199.2)">QSPI_SS</text>
<text x="335.2" y="202.9">1</text>
<text x="344.6" y="200.1" transform="rotate(-90 344.6 200.1)">8</text>
<text x="61.8" y="204.8">GPIO6</text>
<text x="180" y="205.4">USB_D+</text>
<text x="202.5" y="204.2">47</text>
<text x="249.5" y="204.2">13</text>
<text x="249.5" y="206.8">14</text>
<text x="249.5" y="209.3">15</text>
<text x="255.4" y="205.4">INT2</text>
<text x="255.4" y="208">GPIO11</text>
<text x="322.9" y="206.7">QSPI_SCLK</text>
<text x="323.9" y="209.2">QSPI_SD0</text>
<text x="335.2" y="208">5</text>
<text x="335.2" y="205.5">6</text>
<text x="106.2" y="211.8">GPIO18</text>
<text x="189.8" y="215.6">QSPI_SCLK</text>
<text x="192.2" y="213">QSPI_SS</text>
<text x="202.5" y="214.4">52</text>
<text x="202.5" y="211.8">56</text>
<text x="249.5" y="211.8">16</text>
<text x="249.5" y="214.4">17</text>
<text x="255.4" y="210.5">GPIO12</text>
<text x="255.4" y="213">GPIO13</text>
<text x="323.9" y="214.3">QSPI_SD2</text>
<text x="323.9" y="211.8">QSPI_SD1</text>
<text x="335.2" y="210.6">2</text>
<text x="335.2" y="213.1">3</text>
<text x="335.2" y="215.6">7</text>
<text x="61.8" y="216.2">GPIO26/ADC0</text>
<text x="106.2" y="219.4">GPIO19</text>
<text x="190" y="220.7">QSPI_SD1</text>
<text x="190" y="218.1">QSPI_SD0</text>
<text x="202.5" y="216.9">53</text>
<text x="202.5" y="222">54</text>
<text x="202.5" y="219.5">55</text>
<text x="249.5" y="216.9">18</text>
<text x="249.5" y="219.5">27</text>
<text x="249.5" y="222">28</text>
<text x="255.4" y="218.1">GPIO15</text>
<text x="323.9" y="216.9">QSPI_SD3</text>
<text x="106.2" y="227">GPIO20</text>
<text x="122" y="226.4">SWCLK</text>
<text x="129.9" y="223" transform="rotate(-90 129.9 223)">1</text>
<text x="132.5" y="223" transform="rotate(-90 132.5 223)">2</text>
<text x="135" y="223" transform="rotate(-90 135 223)">3</text>
<text x="138" y="226.4">SWDIO</text>
<text x="190" y="223.2">QSPI_SD2</text>
<text x="190" y="225.7">QSPI_SD3</text>
<text x="202.5" y="224.5">51</text>
<text x="249.5" y="224.5">29</text>
<text x="249.5" y="227.1">30</text>
<text x="255.4" y="225.7">GPIO18</text>
<text x="344.6" y="223" transform="rotate(-90 344.6 223)">4</text>
<text x="61.8" y="228.9">GPIO27/ADC1</text>
<text x="196.8" y="233.4">XIN</text>
<text x="202.5" y="232.2">20</text>
<text x="249.5" y="229.6">31</text>
<text x="249.5" y="232.2">32</text>
<text x="255.4" y="233.4">GPIO21</text>
<text x="255.4" y="230.8">GPIO20</text>
<text x="255.4" y="228.3">GPIO19</text>
<text x="10.3" y="235.9">E</text>
<text x="106.2" y="234.6">GPIO21</text>
<text x="249.5" y="234.7">34</text>
<text x="249.5" y="237.2">35</text>
<text x="249.5" y="239.8">36</text>
<text x="408.3" y="235.9">E</text>
<text x="61.8" y="241.6">GPIO28/ADC2</text>
<text x="194.2" y="243.5">XOUT</text>
<text x="202.5" y="242.3">21</text>
<text x="249.5" y="242.3">37</text>
<text x="193.8" y="251.1">SWCLK</text>
<text x="202.5" y="249.9">24</text>
<text x="249.5" y="247.4">38</text>
<text x="249.5" y="249.9">39</text>
<text x="255.4" y="248.6">GPIO26/ADC0</text>
<text x="255.4" y="251.1">GPIO27/ADC1</text>
<text x="61.8" y="254.3">GPIO29/ADC3</text>
<text x="194.4" y="253.7">SWDIO</text>
<text x="202.5" y="252.5">25</text>
<text x="249.5" y="252.5">40</text>
<text x="249.5" y="255">41</text>
<text x="255.4" y="253.7">GPIO28/ADC2</text>
<text x="255.4" y="256.2">GPIO29/ADC3</text>
<text x="227.1" y="262.3" transform="rotate(-90 227.1 262.3)">57</text>
<text x="10.3" y="285.9">F</text>
<text x="35" y="286.9">1</text>
<text x="85" y="286.9">2</text>
<text x="135" y="286.9">3</text>
<text x="185" y="286.9">4</text>
<text x="235" y="286.9">5</text>
<text x="285" y="286.9">6</text>
<text x="335" y="286.9">7</text>
<text x="385" y="286.9">8</text>
<text x="408.3" y="285.9">F</text>
</g>
<g font-size="1.3" fill="#008484">
<text x="174.8" y="35.8">USB_C_Receptacle_USB2.0_14P</text>
<text x="188.7" y="33.2">J4</text>
<text x="215.3" y="30.7">VBUS</text>
<text x="243.1" y="34.5">U2</text>
<text x="255.5" y="30.7">+3.3V</text>
<text x="193.9" y="40.9">VBUS</text>
<text x="234.8" y="37.1">MCP1700x-330xxTT</text>
<text x="239.6" y="40.9">VI</text>
<text x="246.7" y="40.9">VO</text>
<text x="333.3" y="41.5">C15</text>
<text x="38.6" y="42.1">+1V1</text>
<text x="195.1" y="45.9">CC1</text>
<text x="209.2" y="43.4">5.1K</text>
<text x="210.1" y="45.9">R1</text>
<text x="233.1" y="43.4">C13</text>
<text x="233.1" y="45.9">10uF</text>
<text x="245.3" y="44.8" transform="rotate(-90 245.3 44.8)">GND</text>
<text x="262.3" y="43.4">C14</text>
<text x="262.3" y="45.9">10uF</text>
<text x="332.9" y="44">33pF</text>
<text x="344.3" y="45.8">12</text>
<text x="346.7" y="47.6">Y1</text>
<text x="347.9" y="45.8">MHz</text>
<text x="33.7" y="53.6">C10</text>
<text x="45.1" y="53.6">C11</text>
<text x="57.8" y="53.6">C12</text>
<text x="195.1" y="48.5">CC2</text>
<text x="196" y="53.6">D-</text>
<text x="209.2" y="51">5.1K</text>
<text x="210.1" y="48.5">R2</text>
<text x="219.6" y="53.6">GND</text>
<text x="33.7" y="56.1">1uF</text>
<text x="45.1" y="56.1">0.1uF</text>
<text x="57.8" y="56.1">0.1uF</text>
<text x="196" y="58.6">D+</text>
<text x="196" y="56.1">D-</text>
<text x="242.4" y="57.4">GND</text>
<text x="360.6" y="56.7">R5</text>
<text x="360.6" y="59.3">1K</text>
<text x="76.4" y="65.6">+3.3V</text>
<text x="196" y="61.2">D+</text>
<text x="339.6" y="60.6">GND</text>
<text x="352.3" y="60.6">GND</text>
<text x="39.2" y="68.8">GND</text>
<text x="325.6" y="69.4">GND</text>
<text x="332.9" y="70.7">33pF</text>
<text x="333.3" y="68.2">C16</text>
<text x="183.1" y="72" transform="rotate(-90 183.1 72)">SHIELD</text>
<text x="190.7" y="72" transform="rotate(-90 190.7 72)">GND</text>
<text x="33.7" y="78.3">C1</text>
<text x="33.7" y="80.9">1uF</text>
<text x="45.1" y="78.3">C2</text>
<text x="45.1" y="80.9">0.1uF</text>
<text x="57.8" y="78.3">C3</text>
<text x="57.8" y="80.9">0.1uF</text>
<text x="70.5" y="78.3">C4</text>
<text x="70.5" y="80.9">0.1uF</text>
<text x="83.2" y="78.3">C5</text>
<text x="83.2" y="80.9">0.1uF</text>
<text x="95.9" y="78.3">C6</text>
<text x="95.9" y="80.9">0.1uF</text>
<text x="108.6" y="78.3">C7</text>
<text x="108.6" y="80.9">0.1uF</text>
<text x="121.3" y="78.3">C8</text>
<text x="121.3" y="80.9">0.1uF</text>
<text x="134" y="78.3">C9</text>
<text x="134" y="80.9">0.1uF</text>
<text x="180.2" y="87.9">GND</text>
<text x="187.8" y="87.9">GND</text>
<text x="77.3" y="93.6">GND</text>
<text x="275.8" y="103.7">+3.3V</text>
<text x="310.4" y="113.9">U5</text>
<text x="142.3" y="119">L1</text>
<text x="153.3" y="119">TPS61221DCK</text>
<text x="158.6" y="116.4">U3</text>
<text x="181.2" y="116.4">+3.3V</text>
<text x="253" y="117.7">+3.3V</text>
<text x="276.2" y="115.2">R8</text>
<text x="276.2" y="117.7">4.7k</text>
<text x="286.4" y="115.2">R9</text>
<text x="286.4" y="117.7">4.7k</text>
<text x="307.1" y="116.4">LIS2DW12</text>
<text x="353.3" y="115.2">+3.3V</text>
<text x="140.7" y="121.5">4.7uH</text>
<text x="152.9" y="124.1">L</text>
<text x="162.2" y="124.1">VOUT</text>
<text x="353.7" y="125.3">C20</text>
<text x="366.4" y="125.3">C21</text>
<text x="95.3" y="131.7">Battery_Cell</text>
<text x="102.9" y="129.1">BT2</text>
<text x="113" y="131.7">Battery_Cell</text>
<text x="120.7" y="129.1">BT1</text>
<text x="138.4" y="129.1">C19</text>
<text x="138.4" y="131.7">10uF</text>
<text x="152.9" y="126.6">VIN</text>
<text x="152.9" y="129.1">EN</text>
<text x="160.9" y="130.3" transform="rotate(-90 160.9 130.3)">GND</text>
<text x="164.6" y="129.1">FB</text>
<text x="353.7" y="127.9">10uF</text>
<text x="366.4" y="127.9">0.1uF</text>
<text x="158" y="143.1">GND</text>
<text x="253.9" y="141.8">GND</text>
<text x="354.2" y="138">GND</text>
<text x="337.7" y="148.2">GND</text>
<text x="43.4" y="161.5">D1</text>
<text x="54.6" y="161.5">R10</text>
<text x="42.9" y="164.1">LED</text>
<text x="55.3" y="164.1">1k</text>
<text x="219.3" y="166">+3.3V</text>
<text x="234.8" y="166">+1V1</text>
<text x="43.4" y="172.9">D2</text>
<text x="54.6" y="172.9">R11</text>
<text x="42.9" y="175.5">LED</text>
<text x="55.3" y="175.5">1k</text>
<text x="94.6" y="175.4">TP1</text>
<text x="94.6" y="177.9">TestPoint</text>
<text x="185.7" y="179.9">+3.3V</text>
<text x="242.5" y="179.9">GPIO0</text>
<text x="43.4" y="185.6">D3</text>
<text x="54.6" y="185.6">R12</text>
<text x="94.6" y="183">TP2</text>
<text x="94.6" y="185.5">TestPoint</text>
<text x="194.8" y="181.8">GND</text>
<text x="215.5" y="184.4" transform="rotate(-90 215.5 184.4)">USB_VDD</text>
<text x="218" y="185.3" transform="rotate(-90 218 185.3)">ADC_AVDD</text>
<text x="225.7" y="181.5" transform="rotate(-90 225.7 181.5)">IOVDD</text>
<text x="230.7" y="184.7" transform="rotate(-90 230.7 184.7)">VREG_VIN</text>
<text x="240.9" y="180.9" transform="rotate(-90 240.9 180.9)">DVDD</text>
<text x="242.5" y="182.5">GPIO1</text>
<text x="242.5" y="185">GPIO2</text>
<text x="42.9" y="188.2">LED</text>
<text x="55.3" y="188.2">1k</text>
<text x="94.6" y="190.6">TP3</text>
<text x="174.2" y="190.1">SW_Push</text>
<text x="176.4" y="187.6">SW2</text>
<text x="190.5" y="190.1">R18</text>
<text x="206.2" y="187.6">TESTEN</text>
<text x="235.8" y="186.4" transform="rotate(-90 235.8 186.4)">VREG_VOUT</text>
<text x="242.5" y="187.6">GPIO3</text>
<text x="242.5" y="190.1">GPIO4</text>
<text x="317.7" y="187.6">+3.3V</text>
<text x="341.9" y="186.3">+3.3V</text>
<text x="351" y="191.4">0.1uF</text>
<text x="351.7" y="188.8">C17</text>
<text x="94.6" y="193.1">TestPoint</text>
<text x="190.5" y="192.6">10k</text>
<text x="206.2" y="195.2">RUN</text>
<text x="242.5" y="192.6">GPIO5</text>
<text x="242.5" y="195.2">GPIO6</text>
<text x="242.5" y="197.7">GPIO7</text>
<text x="300.9" y="196.4">SW1</text>
<text x="311.7" y="197.7">R6</text>
<text x="323.2" y="196.4">R7</text>
<text x="42.9" y="200.9">LED</text>
<text x="43.4" y="198.3">D4</text>
<text x="54.6" y="198.3">R13</text>
<text x="55.3" y="200.9">1k</text>
<text x="94.6" y="198.2">TP4</text>
<text x="94.6" y="200.8">TestPoint</text>
<text x="168.8" y="201.5">GND</text>
<text x="194.2" y="202.8">R3</text>
<text x="194.3" y="200.3">27</text>
<text x="206.2" y="202.8">USB_DM</text>
<text x="242.5" y="200.3">GPIO8</text>
<text x="242.5" y="202.8">GPIO9</text>
<text x="298.7" y="199">SW_Push</text>
<text x="311.7" y="200.3">1K</text>
<text x="323.2" y="199">10K</text>
<text x="43.4" y="209.8">D5</text>
<text x="54.6" y="209.8">R14</text>
<text x="94.6" y="207.1">TP5</text>
<text x="94.6" y="209.7">TestPoint</text>
<text x="194.2" y="205.3">R4</text>
<text x="194.3" y="207.9">27</text>
<text x="206.2" y="205.3">USB_DP</text>
<text x="241.3" y="205.3">GPIO10</text>
<text x="241.3" y="207.9">GPIO11</text>
<text x="337.7" y="204.1">CS</text>
<text x="337.7" y="209.1">DI/IO</text>
<text x="337.7" y="206.6">CLK</text>
<text x="345.7" y="205" transform="rotate(-90 345.7 205)">VCC</text>
<text x="359.3" y="205.3">GND</text>
<text x="42.9" y="212.3">LED</text>
<text x="55.3" y="212.3">1k</text>
<text x="94.6" y="214.7">TP6</text>
<text x="128.4" y="212.8">J3</text>
<text x="128.4" y="215.4">Conn_01x03</text>
<text x="206.2" y="215.5">QSPI_SCLK</text>
<text x="206.2" y="213">QSPI_SS</text>
<text x="241.3" y="210.4">GPIO12</text>
<text x="241.3" y="213">GPIO13</text>
<text x="241.3" y="215.5">GPIO14</text>
<text x="294.5" y="210.4">GND</text>
<text x="337.7" y="211.7">DO/IO</text>
<text x="337.7" y="214.2">WP/IO</text>
<text x="356.2" y="210.4">U4</text>
<text x="356.2" y="213">W25Q16JVUXIQ</text>
<text x="371.6" y="213">TR</text>
<text x="94.6" y="217.3">TestPoint</text>
<text x="206.2" y="218">QSPI_SD0</text>
<text x="206.2" y="220.6">QSPI_SD1</text>
<text x="241.3" y="218">GPIO15</text>
<text x="241.3" y="220.6">GPIO16</text>
<text x="337.7" y="216.8">HOLD/RESET/IO</text>
<text x="345.7" y="220.5" transform="rotate(-90 345.7 220.5)">GND</text>
<text x="42.9" y="225">LED</text>
<text x="43.4" y="222.5">D6</text>
<text x="54.6" y="222.5">R15</text>
<text x="55.3" y="225">1k</text>
<text x="94.6" y="222.4">TP7</text>
<text x="94.6" y="224.9">TestPoint</text>
<text x="206.2" y="225.7">QSPI_SD3</text>
<text x="206.2" y="223.1">QSPI_SD2</text>
<text x="241.3" y="223.1">GPIO17</text>
<text x="241.3" y="225.7">GPIO18</text>
<text x="94.6" y="230">TP8</text>
<text x="94.6" y="232.5">TestPoint</text>
<text x="130.7" y="232.6">GND</text>
<text x="206.2" y="233.3">XIN</text>
<text x="241.3" y="228.2">GPIO19</text>
<text x="241.3" y="230.7">GPIO20</text>
<text x="241.3" y="233.3">GPIO21</text>
<text x="342.8" y="230.7">GND</text>
<text x="42.9" y="237.7">LED</text>
<text x="43.4" y="235.2">D7</text>
<text x="54.6" y="235.2">R16</text>
<text x="55.3" y="237.7">1k</text>
<text x="94.6" y="238.9">TP9</text>
<text x="241.3" y="235.8">GPIO22</text>
<text x="241.3" y="238.4">GPIO23</text>
<text x="94.6" y="241.4">TestPoint</text>
<text x="206.2" y="243.4">XOUT</text>
<text x="241.3" y="240.9">GPIO24</text>
<text x="241.3" y="243.4">GPIO25</text>
<text x="42.9" y="250.4">LED</text>
<text x="43.4" y="247.9">D8</text>
<text x="54.6" y="247.9">R17</text>
<text x="55.3" y="250.4">1k</text>
<text x="94.6" y="249">TestPoint</text>
<text x="94.6" y="246.5">TP10</text>
<text x="107.8" y="248.5">GND</text>
<text x="206.2" y="251.1">SWCLK</text>
<text x="235.1" y="248.5">GPIO26/ADC0</text>
<text x="235.1" y="251.1">GPIO27/ADC1</text>
<text x="94.6" y="256.6">TestPoint</text>
<text x="94.6" y="254.1">TP11</text>
<text x="107.8" y="256.1">GND</text>
<text x="113.9" y="253">+3.3V</text>
<text x="206.2" y="253.6">SWDIO</text>
<text x="235.1" y="253.6">GPIO28/ADC2</text>
<text x="235.1" y="256.1">GPIO29/ADC3</text>
<text x="32.9" y="261.8">GND</text>
<text x="94.6" y="263.6">TestPoint</text>
<text x="94.6" y="261.1">TP12</text>
<text x="113.9" y="259.9">+3.3V</text>
<text x="228.2" y="258.6" transform="rotate(-90 228.2 258.6)">GND</text>
<text x="229.5" y="262.5">U1</text>
<text x="229.5" y="265">RP2040</text>
<text x="225.3" y="270.1">GND</text>
</g>
<g font-size="1" fill="#840000">
<text x="290.9" y="122.9">1</text>
<text x="290.9" y="125.5">2</text>
<text x="331" y="122.9">10</text>
<text x="331.5" y="120.4">9</text>
<text x="290.9" y="130.6">3</text>
<text x="331" y="130.6">11</text>
<text x="331" y="128">12</text>
<text x="290.9" y="133.1">4</text>
<text x="331.5" y="135.6">7</text>
<text x="331.5" y="138.2">6</text>
</g>
<g font-size="1" fill="#008484">
<text x="295" y="123.9">SCL/SPC</text>
<text x="323.1" y="123.9">VDD_IO</text>
<text x="325.4" y="121.4">VDD</text>
<text x="295" y="126.5">CS</text>
<text x="295" y="131.5">SDO/SA0/MSDA</text>
<text x="320" y="131.5">INT2/MSCL</text>
<text x="325" y="129">INT1</text>
<text x="295" y="134.1">SDA/SDI/SDO</text>
<text x="325.4" y="136.6">RES</text>
<text x="325.2" y="139.2">GND</text>
</g>
<g font-size=".8" fill="#008484">
<text x="343" y="209.3">0</text>
<text x="343.8" y="211.9">1</text>
<text x="344.1" y="214.4">2</text>
<text x="353.8" y="217">3</text>
</g>
</svg>
